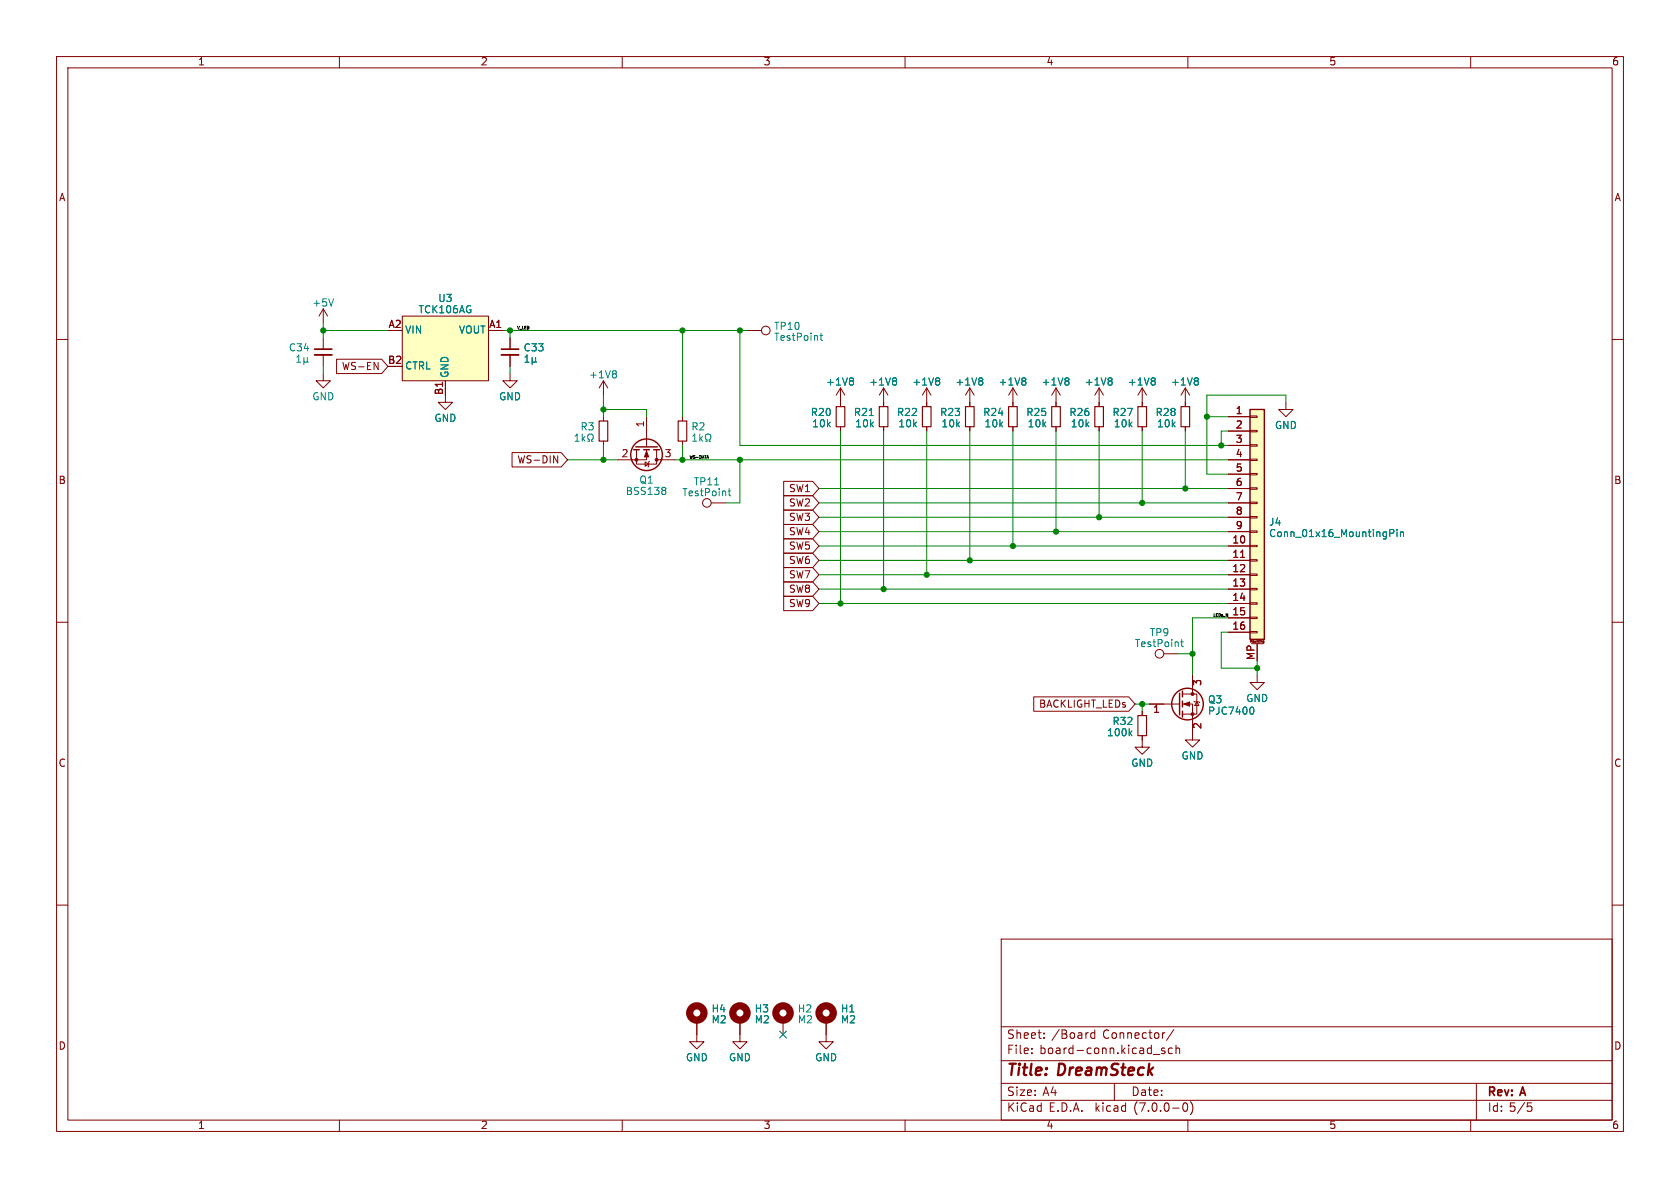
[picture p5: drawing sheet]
<svg xmlns="http://www.w3.org/2000/svg" width="297mm" height="210mm" viewBox="0 0 297 210" stroke-linecap="round" stroke-linejoin="round" font-family="sans-serif">
<g fill="none" stroke="#840000" stroke-width=".18">
<path d="M10 10h277v190h-277zM12 12h273v186h-273zM60 10v2M110 10v2M160 10v2M210 10v2M260 10v2M10 60h2M57.1 54.6v2.6M57.1 59.7v2M57.1 54.6l-.7 1.3M57.1 54.6l.8 1.3"/>
<path d="M71.1 55.9h15.3v11.4h-15.3zM86.4 58.4h2.5M90.2 59.7v2M132.1 58.4h2.5M285 60h2M57.1 66v1.3h1.3l-1.3 1.3-1.2-1.3h1.2M59.5 63.5h8l1.1 1.3-1.1 1.2h-8zM66.1 64.1l.7 1.2v-1.2M78.7 67.3v3.8h1.3l-1.3 1.3-1.2-1.3h1.2M90.2 66v1.3h1.2l-1.2 1.3-1.3-1.3h1.3M90.2 62.7v2.1M106.7 67.3v2.6"/>
<path d="M106.7 73.7v.7M106.7 67.3l-.8 1.3M106.7 67.3l.7 1.3M112.5 79.5v2.5h3.6v-2.5M114.3 79.5v1.8h-5.1M114.3 73.7v5.3M120.6 73.7v.7M120.6 78v.7M148.6 68.6v3.3M148.6 75.4v.8M148.6 68.6l-.8 1.3M148.6 68.6l.8 1.3"/>
<path d="M156.2 68.6v3.3M156.2 75.4v.8M156.2 68.6l-.8 1.3M156.2 68.6l.8 1.3M163.8 68.6v3.3M163.8 75.4v.8M163.8 68.6l-.7 1.3M163.8 68.6l.8 1.3M171.4 68.6v3.3M171.4 75.4v.8M171.4 68.6l-.7 1.3M171.4 68.6l.8 1.3"/>
<path d="M179.1 68.6l-.8 1.3M179.1 68.6v3.3M179.1 75.4v.8M179.1 68.6l.7 1.3M186.7 68.6v3.3M186.7 75.4v.8M186.7 68.6l-.8 1.3M186.7 68.6l.8 1.3M194.3 68.6l-.8 1.3M194.3 68.6v3.3M194.3 75.4v.8M194.3 68.6l.8 1.3"/>
<path d="M201.9 68.6v3.3M201.9 75.4v.8M201.9 68.6l-.7 1.3M201.9 68.6l.8 1.3M209.5 68.6v3.3M209.5 75.4v.8M209.5 68.6l-.7 1.3M209.5 68.6l.8 1.3M217.2 73.7h3.8M217.2 76.2h3.8M217.2 78.7h3.8M221 78.6h1.2v.3h-1.2z"/>
<path d="M221 76.1h1.2v.2h-1.2zM221 73.5h1.2v.3h-1.2zM227.3 71.1v1.3h1.3l-1.3 1.3-1.2-1.3h1.2M90.5 80h8.7l1.1 1.3-1.1 1.3h-8.7zM97.9 80.6l.7 1.2v-1.2M114 81.7l.7 .3-.7 .4zM114.8 81.5l-.1 .2v.7l-.1 .2M116.1 81.3h3.3M125.7 88.9h2.6M138.5 97.8h5.2l1.1 1.3-1.1 1.2h-5.2zM138.5 95.2h5.2l1.1 1.3-1.1 1.3h-5.2zM138.5 85.1h5.2l1.1 1.3-1.1 1.2h-5.2z"/>
<path d="M138.5 90.2h5.2l1.1 1.2-1.1 1.3h-5.2zM138.5 92.7h5.2l1.1 1.3-1.1 1.3h-5.2zM138.5 87.6h5.2l1.1 1.3-1.1 1.3h-5.2zM217.2 81.3h3.8M217.2 88.9h3.8M217.2 96.5h3.8M217.2 99.1h3.8M217.2 83.8h3.8M217.2 86.4h3.8M217.2 91.4h3.8M217.2 94h3.8M219.3 98.5h.7"/>
<path d="M221 98.9h1.2v.3h-1.2zM221 96.4h1.2v.2h-1.2zM221 93.9h1.2v.2h-1.2zM221 91.3h1.2v.3h-1.2zM221 88.8h1.2v.2h-1.2zM221 86.2h1.2v.3h-1.2zM221 83.7h1.2v.2h-1.2zM221 81.2h1.2v.2h-1.2zM10 110h2M138.5 100.3h5.2l1.1 1.3-1.1 1.3h-5.2zM138.5 102.9h5.2l1.1 1.2-1.1 1.3h-5.2zM138.5 105.4h5.2l1.1 1.3-1.1 1.3h-5.2z"/>
<path d="M205.7 115.6h2.6M210.8 119.4v3.3M217.2 101.6h3.8M217.2 104.1h3.8M217.2 106.7h3.8M217.2 109.2h3.8M217.2 111.8h3.8M221 111.6h1.2v.3h-1.2zM221 109.1h1.2v.2h-1.2zM221 106.6h1.2v.2h-1.2zM221 104h1.2v.3h-1.2zM221 101.5h1.2v.2h-1.2z"/>
<path d="M221.1 113.6v-.4l.1 .2 .1-.2v.4M221.2 113.8h2.1M222.2 119.4v1.3h1.3l-1.3 1.2-1.2-1.2h1.2M222.2 113.8v3M222.5 113.2v.3M222.7 113.2h.1M223.3 113.3v.2h.1M223.3 113.3h.1M223.4 113.3v.3l-.1 .1M285 110h2M182.8 123.2h16.7l1.2 1.3-1.2 1.2h-16.7zM201.9 130v2.1h1.3l-1.3 1.3-1.2-1.3h1.2"/>
<path d="M201.9 125.7v.8M203.2 124.5h5.3M209 124.5h1.8v6.3h1.3l-1.3 1.3-1.3-1.3h1.3M209 122.7h2.6v3.5h-2.6M211.1 124l.1 .1h.8l.1 .1M211.6 124.1l.4 .6h-.8zM10 160h2M285 160h2M177 166h108v32h-108zM60 198v2M110 198v2M123.2 180.3v3.9h1.3l-1.3 1.2-1.3-1.2h1.3"/>
<path d="M130.8 180.3v3.9h1.3l-1.3 1.2-1.3-1.2h1.3M138.4 180.3v2.6M146 180.3v3.9h1.3l-1.3 1.2-1.2-1.2h1.2M160 198v2M177 194.5h108M177 191.5h108M177 187.5h108M177 181.5h108M184.6 183.4v.2M184.6 182.6v.2M193.5 182.1v1.5M193.5 182.6h-.4l-.3 .2v.5l.2 .2h.5"/>
<path d="M197 191.5v3M203.9 186.4h1.1M205.9 185.3h-.4l-.2 .2 .1 .2 .5 .1v.4h-.6M207.3 185.3h-.5l-.3 .2v.5l.2 .2h.6M207.5 182l-1.3 1.9M207.9 185.4l.2-.1h.4v1M207.9 184.8v1.5M209.3 195h.2a.81 .81 0 0 1 .5 .6 .81 .81 0 0 1-.3 .8l-.1 .1a.81 .81 0 0 1-.6-.7 .81 .81 0 0 1 .3-.8zM210 198v2M210.5 194.7a1.72 1.72 0 0 1 0 2.3M260 198v2M261 191.5v6.5"/>
<path d="M270.2 195.5h.3l.3 .3-.1 .6-.5 .1"/>
<circle cx="135.4" cy="58.4" r=".76"/>
<circle cx="125" cy="88.9" r=".76"/>
<circle cx="205" cy="115.6" r=".76"/>
</g>
<g fill="#ffffc2" stroke="#ffffc2" stroke-width=".18">
<path d="M71.1 55.9h15.3v11.4h-15.3z"/>
<path d="M221 72.4h2.5v40.6h-2.5z"/>
</g>
<path d="M105.9 74.4h1.5v3.6h-1.5zM119.9 74.4h1.5v3.6h-1.5zM147.8 71.9h1.6v3.5h-1.6zM155.4 71.9h1.6v3.5h-1.6zM163.1 71.9h1.5v3.5h-1.5zM170.7 71.9h1.5v3.5h-1.5zM178.3 71.9h1.5v3.5h-1.5zM185.9 71.9h1.6v3.5h-1.6zM193.5 71.9h1.6v3.5h-1.6zM201.2 71.9h1.5v3.5h-1.5zM208.8 71.9h1.5v3.5h-1.5zM201.2 126.5h1.5v3.5h-1.5z" fill="none" stroke="#840000" stroke-width=".2"/>
<g fill="none" stroke="#008484" stroke-width=".18">
<path d="M59 52.8l-.5 1.3M145 59.3h.4M145.1 58.9v1.1l.3 .2M108.7 65.5l.3 .3-.3 .3 .3 .2v.3l-.3 .2M150.6 66.8l.3 .2-.3 .3 .3 .3v.2l-.3 .3M153.7 73.5h.7M158.3 66.8l.2 .2-.2 .3 .2 .3v.2l-.2 .3M165.9 66.8l.2 .2-.2 .3 .2 .3v.2l-.2 .3M173.5 66.8l.2 .2-.2 .3 .2 .3v.2l-.2 .3M181.1 66.8l.3 .2-.3 .3 .3 .3v.2l-.3 .3M188.7 66.8l.3 .2-.3 .3 .3 .3v.2l-.3 .3M196.4 66.8l.2 .2-.2 .3 .2 .3v.2l-.2 .3"/>
<path d="M204 66.8l.2 .2-.2 .3 .2 .3v.2l-.2 .3M211.6 66.8l.2 .2-.2 .3 .2 .3v.2l-.2 .3M117.6 86.2l.1 .2-.1 .2M117.6 86.7l.1 .2-.1 .5M128.7 86.8h.5M128.9 86.4v1.1l.3 .1M245.7 94.3l.6-.1 .1-.2v-.3l-.7-.1v1.3M247 93.6v.1M247 94v.9M247.6 94v.9M247.6 94.1l.2-.1 .3 .1v.8M208.7 113.5h.5"/>
<path d="M208.9 113v1.1l.3 .2M199.8 129.6l.3 .5M200.1 129.2l-.5 .5M221.4 125a.72 .72 0 0 1-.2 1.3"/>
</g>
<path d="M55.6 62.7h3.1M88.6 62.7h3.1" fill="none" stroke="#840000" stroke-width=".33"/>
<path d="M55.6 61.7h3.1M88.6 61.7h3.1" fill="none" stroke="#840000" stroke-width=".3"/>
<g fill="none" stroke="#840000" stroke-width=".25">
<path d="M112 79.5h1M112.4 79h3.8M113.8 79.5h1M115.6 79.5h1M221 72.4h2.5v40.6h-2.5zM208.5 122.6v3.8M209 122.2v1M209 124v1M209 125.7v1"/>
<circle cx="114.3" cy="80.4" r="2.79"/>
<circle cx="209.9" cy="124.5" r="2.79"/>
</g>
<g fill="#840000" stroke="#840000" stroke-width=".18">
<path d="M114.3 79.8l.4 1h-.8z"/>
<path d="M209.3 124.5l1-.4v.7z"/>
<circle cx="112.5" cy="81.3" r=".25"/>
<circle cx="116.1" cy="81.3" r=".25"/>
<circle cx="210.8" cy="126.2" r=".25"/>
<circle cx="210.8" cy="122.7" r=".25"/>
</g>
<g fill="none" stroke="#840000" stroke-width="1.3">
<circle cx="123.2" cy="179.1" r="1.27"/>
<circle cx="130.8" cy="179.1" r="1.27"/>
<circle cx="138.4" cy="179.1" r="1.27"/>
<circle cx="146" cy="179.1" r="1.27"/>
</g>
<path d="M216.8 108.5l.3 .5v-.5" fill="none" stroke="#000" stroke-width=".18"/>
<g fill="none" stroke="#008400" stroke-width=".18">
<path d="M57.1 58.4h11.5M57.1 57.2v2.5M88.9 58.4h43.2M90.2 58.4v1.3M120.6 58.4v15.3M130.8 58.4v20.3h86.4M57.1 64.8v1.2M90.2 64.8v1.2M106.7 72.4h7.6v1.3M106.7 69.9v3.8M106.7 78.7v2.6M120.6 78.7v2.6"/>
<path d="M148.6 76.2v30.5M156.2 76.2v27.9M163.8 76.2v25.4M171.4 76.2v22.9M179.1 76.2v20.3M186.7 76.2v17.8M194.3 76.2v15.2M201.9 76.2v12.7M209.5 76.2v10.2M213.4 73.7h3.8M217.2 76.2h-1.3v2.5M227.3 71.1v-1.2h-13.9v13.9h3.8"/>
<path d="M100.3 81.3h8.9M119.4 81.3h97.8M130.8 81.3v7.6h-2.5M144.8 86.4h72.4M144.8 88.9h72.4M144.8 99.1h72.4M144.8 94h72.4M144.8 91.4h72.4M144.8 96.5h72.4M144.8 104.1h72.4M144.8 101.6h72.4M144.8 106.7h72.4"/>
<path d="M208.3 115.6h2.5M217.2 111.8h-1.3v6.3h6.3M217.2 109.2h-6.4v10.2M222.2 116.8v2.6M200.7 124.5h2.5M201.9 124.5v1.2"/>
</g>
<path d="M137.8 182.3l1.2 1.2M139 182.3l-1.2 1.2" fill="none" stroke="#000084" stroke-width=".18"/>
<g fill="#008400" stroke="#008400" stroke-width=".18">
<circle cx="130.8" cy="81.3" r=".46"/>
<circle cx="130.8" cy="58.4" r=".46"/>
<circle cx="171.4" cy="99.1" r=".46"/>
<circle cx="156.2" cy="104.1" r=".46"/>
<circle cx="163.8" cy="101.6" r=".46"/>
<circle cx="148.6" cy="106.7" r=".46"/>
<circle cx="186.7" cy="94" r=".46"/>
<circle cx="210.8" cy="115.6" r=".46"/>
<circle cx="179.1" cy="96.5" r=".46"/>
<circle cx="194.3" cy="91.4" r=".46"/>
<circle cx="201.9" cy="88.9" r=".46"/>
<circle cx="209.5" cy="86.4" r=".46"/>
<circle cx="222.2" cy="118.1" r=".46"/>
<circle cx="213.4" cy="73.7" r=".46"/>
<circle cx="215.9" cy="78.7" r=".46"/>
<circle cx="201.9" cy="124.5" r=".46"/>
<circle cx="90.2" cy="58.4" r=".46"/>
<circle cx="120.6" cy="58.4" r=".46"/>
<circle cx="120.6" cy="81.3" r=".46"/>
<circle cx="106.7" cy="72.4" r=".46"/>
<circle cx="106.7" cy="81.3" r=".46"/>
<circle cx="57.1" cy="58.4" r=".46"/>
</g>
<g font-size="2.8" fill="#840000">
<text x="178" y="190.8">Title:</text>
<text x="187.1" y="190.8">DreamSteck</text>
</g>
<g font-size="2.1" fill="#840000">
<text x="178" y="183.9">Sheet:</text>
<text x="185.9" y="183.9">/Board</text>
<text x="195" y="183.9">Connector/</text>
<text x="178" y="186.6">File:</text>
<text x="183.8" y="186.6">board-conn.kicad_sch</text>
<text x="178" y="196.8">KiCad</text>
<text x="178" y="194">Size:</text>
<text x="184.3" y="194">A4</text>
<text x="185.4" y="196.8">E.D.A.</text>
<text x="193.7" y="196.8">kicad</text>
<text x="200" y="194">Date:</text>
<text x="200.6" y="196.8">(7.0.0-0)</text>
<text x="263" y="194.2">Rev:</text>
<text x="263" y="196.8">Id: 5/5</text>
<text x="269" y="194.2">A</text>
</g>
<g font-size="1.8" fill="#840000">
<text x="35" y="11.8">1</text>
<text x="85" y="11.8">2</text>
<text x="135" y="11.8">3</text>
<text x="185" y="11.8">4</text>
<text x="235" y="11.8">5</text>
<text x="285" y="11.8">6</text>
<text x="10.4" y="35.8">A</text>
<text x="285.4" y="35.8">A</text>
<text x="68.6" y="58.2">A2</text>
<text x="86.4" y="58.2">A1</text>
<text x="60.3" y="65.7">WS-EN</text>
<text x="68.5" y="64.5">B2</text>
<text x="78.5" y="69.9" transform="rotate(-90 78.5 69.9)">B1</text>
<text x="114" y="75.6" transform="rotate(-90 114 75.6)">1</text>
<text x="218.4" y="73.4">1</text>
<text x="218.4" y="75.9">2</text>
<text x="91.3" y="82.2">WS-DIN</text>
<text x="109.8" y="81">2</text>
<text x="117.4" y="81">3</text>
<text x="218.4" y="78.5">3</text>
<text x="218.4" y="81">4</text>
<text x="218.4" y="83.6">5</text>
<text x="10.3" y="85.8">B</text>
<text x="139.4" y="87.3">SW1</text>
<text x="139.4" y="89.8">SW2</text>
<text x="218.4" y="86.1">6</text>
<text x="218.4" y="88.6">7</text>
<text x="285.3" y="85.8">B</text>
<text x="139.4" y="92.4">SW3</text>
<text x="139.4" y="94.9">SW4</text>
<text x="218.4" y="91.2">8</text>
<text x="218.4" y="93.7">9</text>
<text x="139.4" y="100">SW6</text>
<text x="139.4" y="97.4">SW5</text>
<text x="217.8" y="96.3">10</text>
<text x="217.8" y="98.8">11</text>
<text x="217.8" y="101.3">12</text>
<text x="139.4" y="102.5">SW7</text>
<text x="139.4" y="105.1">SW8</text>
<text x="139.4" y="107.6">SW9</text>
<text x="217.8" y="103.9">13</text>
<text x="217.8" y="106.4">14</text>
<text x="217.8" y="109">15</text>
<text x="217.8" y="111.5">16</text>
<text x="222" y="116.7" transform="rotate(-90 222 116.7)">MP</text>
<text x="183.6" y="125.4">BACKLIGHT_LEDs</text>
<text x="212.7" y="121.3" transform="rotate(-90 212.7 121.3)">3</text>
<text x="203.8" y="126.4">1</text>
<text x="212.7" y="128.9" transform="rotate(-90 212.7 128.9)">2</text>
<text x="10.3" y="135.8">C</text>
<text x="285.3" y="135.8">C</text>
<text x="10.3" y="185.8">D</text>
<text x="285.3" y="185.8">D</text>
<text x="35" y="199.8">1</text>
<text x="85" y="199.8">2</text>
<text x="135" y="199.8">3</text>
<text x="185" y="199.8">4</text>
<text x="235" y="199.8">5</text>
<text x="285" y="199.8">6</text>
</g>
<g font-size="1.8" fill="#008484">
<text x="77.4" y="53.7">U3</text>
<text x="55.2" y="54.5">+5V</text>
<text x="71.6" y="59.2">VIN</text>
<text x="73.9" y="55.7">TCK106AG</text>
<text x="81" y="59.2">VOUT</text>
<text x="136.8" y="58.6">TP10</text>
<text x="51" y="62.4">C34</text>
<text x="52.2" y="64.4">þÿ 1 µ</text>
<text x="71.6" y="65.6">CTRL</text>
<text x="92.5" y="62.4">C33</text>
<text x="92.5" y="64.4">þÿ 1 µ</text>
<text x="136.8" y="60.5">TestPoint</text>
<text x="55.2" y="71">GND</text>
<text x="79.6" y="66.8" transform="rotate(-90 79.6 66.8)">GND</text>
<text x="88.2" y="71">GND</text>
<text x="104.1" y="67.2">+1V8</text>
<text x="146" y="68.4">+1V8</text>
<text x="153.6" y="68.4">+1V8</text>
<text x="161.2" y="68.4">+1V8</text>
<text x="168.8" y="68.4">+1V8</text>
<text x="176.5" y="68.4">+1V8</text>
<text x="184.1" y="68.4">+1V8</text>
<text x="191.7" y="68.4">+1V8</text>
<text x="199.3" y="68.4">+1V8</text>
<text x="206.9" y="68.4">+1V8</text>
<text x="76.7" y="74.9">GND</text>
<text x="102.6" y="76.4">R3</text>
<text x="122.2" y="76.4">R2</text>
<text x="143.3" y="73.8">R20</text>
<text x="143.5" y="75.8">10k</text>
<text x="150.9" y="73.8">R21</text>
<text x="151.1" y="75.8">10k</text>
<text x="158.5" y="73.8">R22</text>
<text x="158.7" y="75.8">10k</text>
<text x="166.1" y="73.8">R23</text>
<text x="166.4" y="75.8">10k</text>
<text x="173.7" y="73.8">R24</text>
<text x="174" y="75.8">10k</text>
<text x="181.4" y="73.8">R25</text>
<text x="181.6" y="75.8">10k</text>
<text x="189" y="73.8">R26</text>
<text x="189.2" y="75.8">10k</text>
<text x="196.6" y="73.8">R27</text>
<text x="196.8" y="75.8">10k</text>
<text x="204.2" y="73.8">R28</text>
<text x="204.5" y="75.8">10k</text>
<text x="225.3" y="76.1">GND</text>
<text x="101.4" y="78.4">þÿ 1 k ©</text>
<text x="122.2" y="78.4">þÿ 1 k ©</text>
<text x="110.6" y="87.8">BSS138</text>
<text x="113" y="85.8">Q1</text>
<text x="120.6" y="88">TestPoint</text>
<text x="122.6" y="86.1">TP11</text>
<text x="224.3" y="93.2">J4</text>
<text x="224.3" y="95.2">Conn_01x16_MountingPin</text>
<text x="203.2" y="112.8">TP9</text>
<text x="200.6" y="114.7">TestPoint</text>
<text x="213.5" y="124.6">Q3</text>
<text x="220.3" y="124.4">GND</text>
<text x="195.6" y="130.4">100k</text>
<text x="196.6" y="128.4">R32</text>
<text x="213.5" y="126.6">PJC7400</text>
<text x="199.9" y="135.8">GND</text>
<text x="208.8" y="134.5">GND</text>
<text x="125.7" y="179.3">H4</text>
<text x="133.4" y="179.3">H3</text>
<text x="141" y="179.3">H2</text>
<text x="148.6" y="179.3">H1</text>
<text x="125.7" y="181.2">M2</text>
<text x="133.4" y="181.2">M2</text>
<text x="141" y="181.2">M2</text>
<text x="148.6" y="181.2">M2</text>
<text x="121.2" y="187.9">GND</text>
<text x="128.8" y="187.9">GND</text>
<text x="144.1" y="187.9">GND</text>
</g>
<g font-size=".7">
<text x="91.4" y="58.3">V_LED</text>
<text x="121.9" y="81.1">WS-DATA</text>
<text x="214.2" y="109.1">LEDs_N</text>
</g>
<text font-size=".5" fill="#840000" x="220.8" y="113.8">Mounting</text>
</svg>
